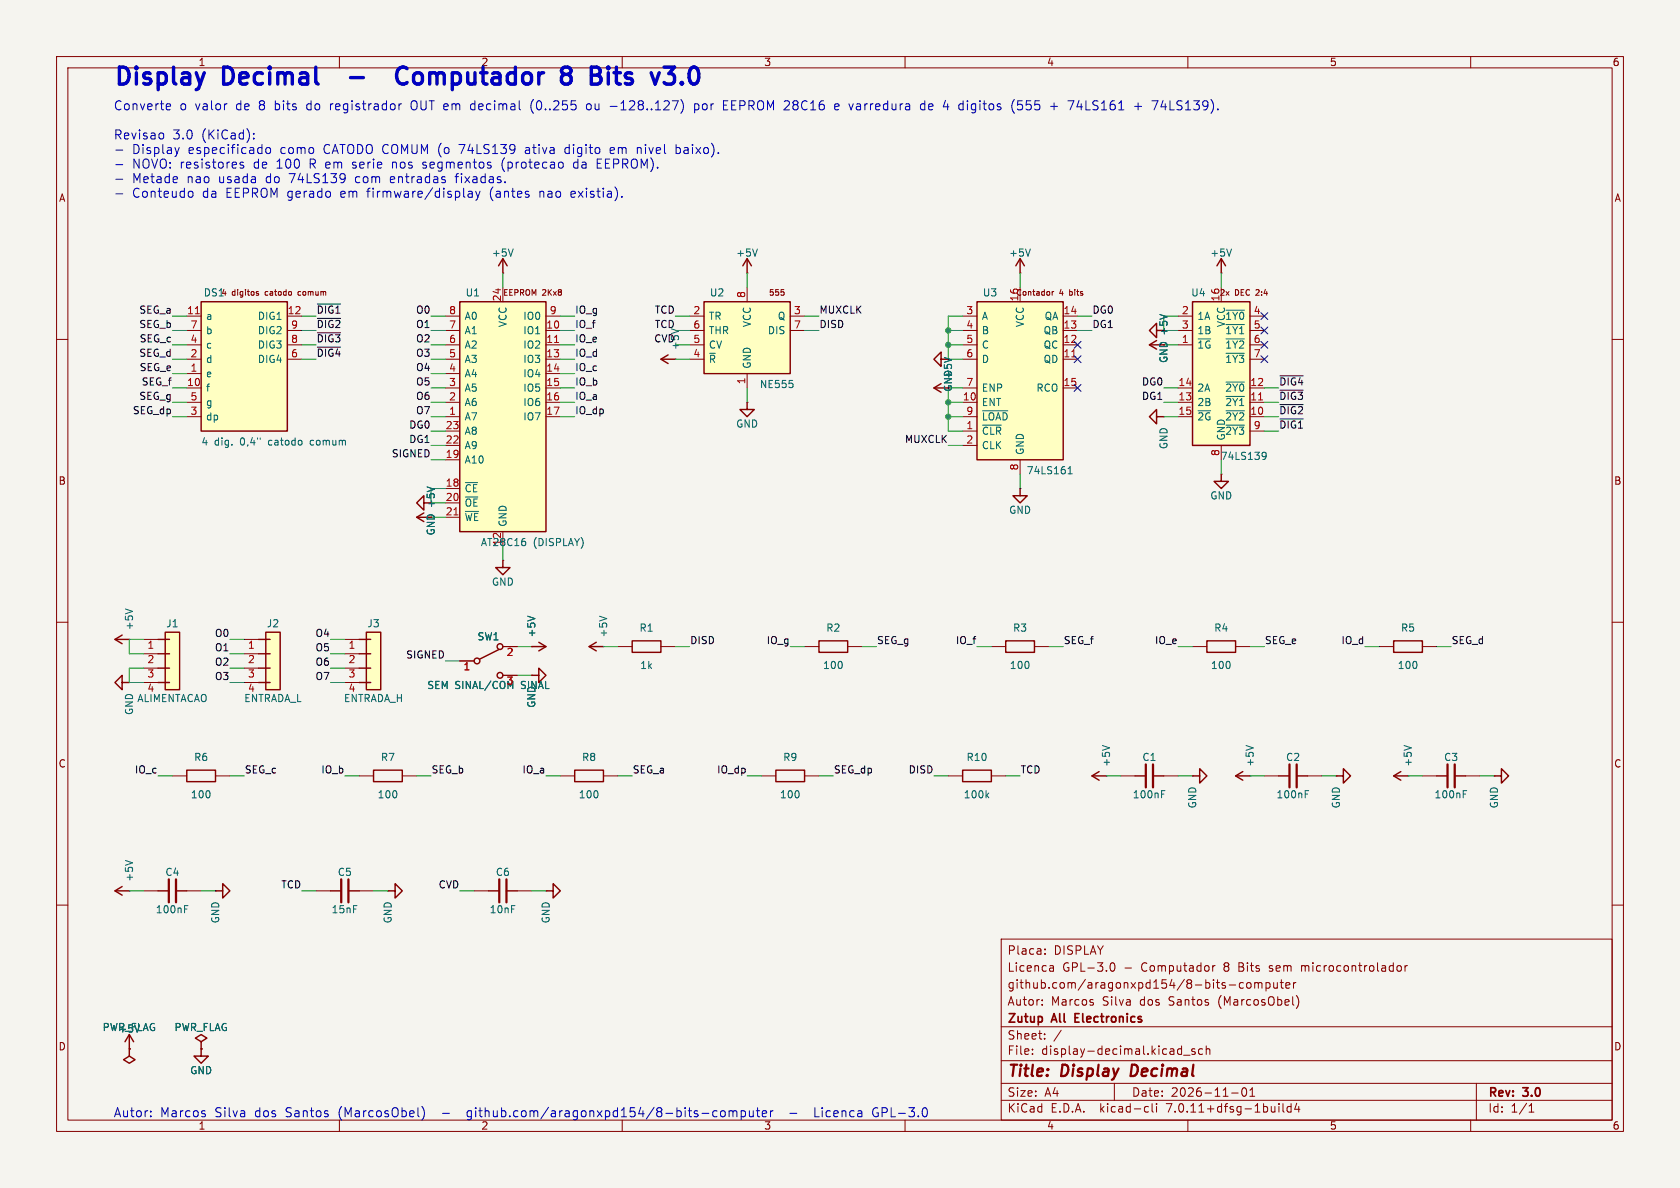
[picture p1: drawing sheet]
<svg xmlns="http://www.w3.org/2000/svg" width="297mm" height="210mm" viewBox="0 0 297 210" stroke-linecap="round" stroke-linejoin="round" font-family="sans-serif">
<path d="M0 0h297v210h-297z" fill="#f5f4ef" stroke="#f5f4ef" stroke-width=".18"/>
<g fill="none" stroke="#840000" stroke-width=".18">
<path d="M10 10h277v190h-277zM12 12h273v186h-273zM60 10v2M110 10v2M160 10v2M210 10v2M260 10v2M10 60h2M33 55.9h2.6M33 58.4h2.6M45.3 51.6h.4M45.3 51.8l.4 .2v.1l-.3 .1"/>
<path d="M50.8 55.9h2.5M50.8 58.4h2.5M78.7 55.9h2.6M78.7 58.4h2.6M88.9 48.3h.1M88.9 50.8v2.5M96.5 55.9h2.6M96.5 58.4h2.6M121.9 55.9h2.6M121.9 58.4h2.6M132.1 48.3h.1M132.1 50.8v2.5"/>
<path d="M138.6 51.7v.4M139.7 55.9h2.5M139.7 58.4h2.5M170.2 55.9h2.5M170.2 58.4h2.5M180.3 48.3h.1M180.3 50.8v2.5M186 51.5v.7M186.3 51.5l-.3 .2M188 55.9h2.5M188 58.4h2.5M208.3 55.9h2.5"/>
<path d="M208.3 58.4h2.5M215.9 48.3h.1M215.9 50.8v2.5M221 55.9h2.5M221 58.4h2.5M285 60h2M33 61h2.6M33 73.7h2.6M33 71.1h2.6M33 68.6h2.6M33 63.5h2.6M33 66h2.6"/>
<path d="M50.8 61h2.5M50.8 63.5h2.5M78.7 61h2.6M78.7 73.7h2.6M78.7 71.1h2.6M78.7 68.6h2.6M78.7 63.5h2.6M78.7 76.2h2.6M78.7 78.7h2.6M78.7 66h2.6M96.5 61h2.6M96.5 73.7h2.6"/>
<path d="M96.5 71.1h2.6M96.5 68.6h2.6M96.5 63.5h2.6M96.5 66h2.6M119.4 63.5h.1M121.9 61h2.6M121.9 63.5h2.6M132.1 71.1h.1M132.1 66v2.6M170.2 61h2.5M170.2 73.7h2.5M170.2 71.1h2.5"/>
<path d="M170.2 68.6h2.5M170.2 63.5h2.5M170.2 76.2h2.5M170.2 78.7h2.5M188 61h2.5M188 68.6h2.5M188 63.5h2.5M205.7 73.7h.1M208.3 61h2.5M208.3 73.7h2.5M208.3 71.1h2.5M208.3 68.6h2.5"/>
<path d="M215.9 78.7v2.6M221 61h2.5M221 73.7h2.5M221 71.1h2.5M221 68.6h2.5M221 63.5h2.5M221 76.2h2.5M78.7 86.4h2.6M78.7 81.3h2.6M78.7 88.9h2.6M78.7 91.4h2.6M88.9 99.1h.1"/>
<path d="M88.9 94v2.5M180.3 86.4h.1M180.3 81.3v2.5M215.9 83.8h.1M10 110h2M22.9 113h.1M25.4 113h2.5M25.4 115.6h2.5M25.4 118.1h2.5M43.2 113h2.5M43.2 115.6h2.5M43.2 118.1h2.5"/>
<path d="M61 113h2.5M61 115.6h2.5M61 118.1h2.5M81.3 116.8h2.5M88.9 114.3h2.5M88.9 119.4h2.5M94 114.3h.1M94 119.4h.1M106.7 114.3h.1M109.2 114.3h2.6M116.8 114.3h2.6M142.2 114.3h2.6"/>
<path d="M149.9 114.3h2.5M175.3 114.3h2.5M182.9 114.3h2.5M210.8 114.3h2.6M218.4 114.3h2.6M243.8 114.3h2.6M251.5 114.3h2.5M285 110h2M22.9 120.7h.1M25.4 120.7h2.5M30.5 137.2h2.5M38.1 137.2h2.5"/>
<path d="M43.2 120.7h2.5M61 120.7h2.5M63.5 137.2h2.5M71.1 137.2h2.6M99.1 137.2h2.5M106.7 137.2h2.5M134.6 137.2h2.6M142.2 137.2h2.6M167.6 137.2h2.6M175.3 137.2h2.5M195.6 137.2h.1M198.1 137.2h2.6"/>
<path d="M205.7 137.2h2.6M210.8 137.2h.1M221 137.2h.1M223.5 137.2h2.6M231.1 137.2h2.6M236.2 137.2h.1M248.9 137.2h.1M251.5 137.2h2.5M259.1 137.2h2.5M264.2 137.2h.1M10 160h2M22.9 157.5h.1"/>
<path d="M25.4 157.5h2.5M33 157.5h2.6M38.1 157.5h.1M55.9 157.5h2.5M63.5 157.5h2.5M68.6 157.5h.1M83.8 157.5h2.6M91.4 157.5h2.6M96.5 157.5h.1M285 160h2M177 166h108v32h-108zM184.2 177.6v.1"/>
<path d="M184.2 176.8v.1M184.7 168.6v.1M184.7 167.8v.1M185.7 170.7h.3l.2 .2v.8M186.2 171.6l-.5 .1M186.2 171.1h-.5M193.2 177.3v.3M196.4 170.3l.2-.1a.81 .81 0 0 1 .6 .6 .81 .81 0 0 1-.3 .8l-.2 .1a.81 .81 0 0 1-.3-1.4zM214.4 170.7v1M214.8 170.7l-.3 .1-.1 .2M217.3 174.1h1.2M219.8 173.8l-.4-.1-.3 .3v.4l.1 .2h.6"/>
<path d="M220.5 173.8l.2-.1 .4 .1 .1 .6-.2 .2-.3 .1-.2-.1zM221.8 173.8l.4-.1 .3 .2M221.8 173.7v1M222.5 173.9l.2-.2 .3 .1 .1 .9M222.5 173.9v.8M223.8 173.8l.4-.1 .3 .3v.4l-.1 .2h-.6M223.8 173.7v1.5M225.2 173.7v.9l.4 .1 .2-.1M225.8 173.7v1M226.3 173.7h.6M226.5 173.2v1.3l.4 .2M227.3 174.2l.7-.1v-.3l-.5-.1-.2 .2 .1 .7h.6"/>
<path d="M228.7 173.7v1M229.1 173.7l-.3 .1-.1 .2M229.2 176a1.72 1.72 0 0 1 0 2.3M230.1 170.7v1M230.2 170.8h-.1M247 171l.2-.3 .4 .1 .1 .2v.4l-.1 .2-.4 .1-.2-.3M248.4 170.7v1M248.8 170.7l-.3 .1-.1 .2M22.9 185.4h.1M35.6 185.4h.1M60 198v2M110 198v2"/>
<path d="M160 198v2M177 194.5h108M177 191.5h108M177 187.5h108M177 181.5h108M182.5 186.3v.1M182.5 185.5v.1M184.7 183.6v.1M184.7 182.8v.1M187.6 182.1l-1.3 2M197 191.5v3M202.6 195.6l.4 .1"/>
<path d="M203 196.5l-.4 .1M203.7 195.1v1.3l.2 .2M204.5 195.1v.1M204.5 195.6v1M209.2 186.5h1.2M210 198v2M211.2 185.5l-.3-.1-.2 .2v.2l.5 .2v.3h-.5M212.6 185.5l-.4-.1-.3 .3v.4l.1 .2h.6M213.2 185.5l.3-.1 .3 .1 .1 .9M213.2 184.9v1.5M217.7 193.2h1.2M219.7 192.4l.2-.1a.81 .81 0 0 1 .6 .6 .81 .81 0 0 1-.3 .8l-.2 .1a.81 .81 0 0 1-.3-1.4z"/>
<path d="M221 193.8h.8M221 192.7l.4-.4v1.5M226.1 195.1v.1M226.1 195.6v1M226.8 195.1v1.3l.2 .2M228.2 195.7l-.4-.1-.3 .3v.4l.2 .2h.5M228.2 195.1v1.5M229.2 195l-.3 1.1h.9M229.6 195.6v1M260 198v2M261 191.5v6.5M270.3 196.6h.9"/>
<path d="M270.3 195.5l.4-.4v1.5"/>
</g>
<g fill="none" stroke="#840000" stroke-width=".4">
<path d="M202.6 135.1v4.1M203.8 135.1v4.1M228 135.1v4.1M229.2 135.1v4.1M255.9 135.1v4.1M257.2 135.1v4.1M29.8 155.4v4.1M31.1 155.4v4.1M60.3 155.4v4.1M61.6 155.4v4.1M88.3 155.4v4.1M89.5 155.4v4.1"/>
<path d="M200.1 188.2l-.2 2h.4"/>
</g>
<path d="M190.1 179.9h.5M190.8 179.2h-.7v1.5h.7" fill="none" stroke="#840000" stroke-width=".3"/>
<g fill="none" stroke="#840000" stroke-width=".25">
<path d="M35.6 53.3h15.2v22.9h-15.2zM81.3 53.3h15.2v40.7h-15.2zM88.1 47l.8-1.3 .8 1.3M88.9 45.7v2.6M124.5 53.3h15.2v12.7h-15.2zM131.3 47l.8-1.3 .7 1.3M132.1 45.7v2.6M172.7 53.3h15.3v28h-15.3zM179.6 47l.7-1.3 .8 1.3M180.3 45.7v2.6M204.5 58.4v-1.2l-1.3 1.2 1.3 1.3v-1.3h1.2M210.8 53.3h10.2v25.4h-10.2z"/>
<path d="M215.1 47l.8-1.3 .8 1.3M215.9 45.7v2.6M116.8 63.5h2.6M118.1 62.7l-1.3 .8 1.3 .8M132.1 71.1v1.3h1.2l-1.2 1.3-1.3-1.3h1.3M165.1 68.6h2.5M166.4 67.8l-1.3 .8 1.3 .7M166.4 63.5v-1.3l-1.3 1.3 1.3 1.3v-1.3h1.2M203.2 61h2.5M204.5 73.7v-1.3l-1.3 1.3 1.3 1.2v-1.2h1.2M204.5 60.2l-1.3 .8 1.3 .7M73.7 91.4h2.5"/>
<path d="M74.9 90.7l-1.2 .7 1.2 .8M74.9 88.9v-1.3l-1.2 1.3 1.2 1.3v-1.3h1.3M88.9 99.1v1.2h1.3l-1.3 1.3-1.3-1.3h1.3M180.3 86.4v1.2h1.3l-1.3 1.3-1.2-1.3h1.2M215.9 83.8v1.3h1.3l-1.3 1.3-1.3-1.3h1.3M20.3 113h2.6M21.6 112.3l-1.3 .7 1.3 .8M27.9 118.1h2.1M27.9 115.6h2.1M27.9 113h2.1M29.2 111.8h2.5v10.1h-2.5zM45.7 118.1h2.1"/>
<path d="M45.7 115.6h2.1M45.7 113h2.1M47 111.8h2.5v10.1h-2.5zM63.5 118.1h2M63.5 115.6h2M63.5 113h2M64.8 111.8h2.5v10.1h-2.5zM88.2 114.8l-3.4 1.7M94 119.4h1.2v-1.3l1.3 1.3-1.3 1.3v-1.3M94 114.3h2.5M95.2 113.5l1.3 .8-1.3 .8M104.1 114.3h2.6"/>
<path d="M105.4 113.5l-1.3 .8 1.3 .8M111.8 113.3h5v2h-5zM144.8 113.3h5.1v2h-5.1zM177.8 113.3h5.1v2h-5.1zM213.4 113.3h5v2h-5zM246.4 113.3h5.1v2h-5.1zM21.6 120.7v-1.3l-1.3 1.3 1.3 1.2v-1.2h1.3M27.9 120.7h2.1M33 136.1h5.1v2.1h-5.1zM45.7 120.7h2.1M63.5 120.7h2M66 136.1h5.1v2.1h-5.1z"/>
<path d="M101.6 136.1h5.1v2.1h-5.1zM137.2 136.1h5v2.1h-5zM170.2 136.1h5.1v2.1h-5.1zM193 137.2h2.6M194.3 136.4l-1.3 .8 1.3 .7M200.7 137.2h1.9M203.8 137.2h1.9M210.8 137.2h1.3v-1.3l1.3 1.3-1.3 1.2v-1.2M218.4 137.2h2.6M219.7 136.4l-1.3 .8 1.3 .7M226.1 137.2h1.9M229.2 137.2h1.9"/>
<path d="M236.2 137.2h1.3v-1.3l1.3 1.3-1.3 1.2v-1.2M246.4 137.2h2.5M247.6 136.4l-1.2 .8 1.2 .7M254 137.2h1.9M257.2 137.2h1.9M264.2 137.2h1.2v-1.3l1.3 1.3-1.3 1.2v-1.2M20.3 157.5h2.6M21.6 156.7l-1.3 .8 1.3 .7M27.9 157.5h1.9M31.1 157.5h1.9M38.1 157.5h1.3v-1.3l1.2 1.3-1.2 1.3v-1.3M58.4 157.5h1.9"/>
<path d="M61.6 157.5h1.9M68.6 157.5h1.2v-1.3l1.3 1.3-1.3 1.3v-1.3M86.4 157.5h1.9M89.5 157.5h1.9M96.5 157.5h1.3v-1.3l1.3 1.3-1.3 1.3v-1.3M22.1 184.2l.8-1.3 .7 1.3M22.9 182.9v3.8l1 .6-1 .7-1.1-.7 1.1-.6M35.6 184.2l1-.7-1-.6-1.1 .6 1.1 .7v2.5h1.2l-1.2 1.3-1.3-1.3h1.3"/>
<circle cx="84.3" cy="116.8" r=".51"/>
<circle cx="88.4" cy="114.3" r=".51"/>
<circle cx="88.4" cy="119.4" r=".51"/>
</g>
<g fill="none" stroke="#006464" stroke-width=".18">
<path d="M90.7 44l-.4 1.3M118.7 58.1l1.3 .5M133.9 44l-.4 1.3M182.2 44l-.5 1.3M205 55.6l1.3 .4M216.7 54.8h3.3M216.7 57.4h3.3M216.7 59.9h3.3M217.7 44l-.4 1.3M140.1 67.9v.5M166.9 63.2l1.3 .4M173.7 72.6h4.5"/>
<path d="M173.7 75.2h3.3M216.7 72.6h3.3M216.7 70.1h3.3M216.7 67.5h3.3M216.7 62.5h3.3M216.7 75.2h3.3M75.5 86.1l1.3 .4M92.9 95.8v.5M188.8 83.8h.8M188.8 82.9l.4-.4v1.3M223.2 80l.4-.1 .2 .2a.84 .84 0 0 1-.3 1.1h-.3M223.8 80.5l-.2 .2h-.4"/>
<path d="M22.2 107.7l1.2 .4M93.3 108.9l1.3 .5M106 108.9l1.3 .5M194.9 131.8l1.3 .4M205.3 139.8h.7M220.3 131.8l1.3 .4M230.7 139.8h.7M248.2 131.8l1.3 .4M258.7 139.8h.6M22.2 152.1l1.2 .4M174.4 140.6l.4 .4M174.8 140.2l-.5 .5"/>
<path d="M205.3 140.4h.5M230.7 140.4h.5M258.7 140.4h.4M32.6 160.7h.5M32.6 160.1h.6"/>
</g>
<g fill="#ffffc2" stroke="#ffffc2" stroke-width=".18">
<path d="M210.8 53.3h10.2v25.4h-10.2z"/>
<path d="M172.7 53.3h15.3v28h-15.3z"/>
<path d="M35.6 53.3h15.2v22.9h-15.2z"/>
<path d="M47 111.8h2.5v10.1h-2.5z"/>
<path d="M81.3 53.3h15.2v40.7h-15.2z"/>
<path d="M29.2 111.8h2.5v10.1h-2.5z"/>
<path d="M124.5 53.3h15.2v12.7h-15.2z"/>
<path d="M64.8 111.8h2.5v10.1h-2.5z"/>
</g>
<path d="M34.5 55.5h.8M98 60.5h.8M189.5 63.1h.7M222.5 70.7h.7M80.3 91h.7" fill="none" stroke="#a90000" stroke-width=".18"/>
<path d="M56.1 58.8h4.1M56.1 56.3h4.1M56.1 53.7h4.1M56.1 61.4h4.1M226.3 69h4.1M226.3 74.1h4.1M226.3 71.5h4.1M226.3 66.4h4.1" fill="none" stroke="#0f0f0f" stroke-width=".18"/>
<g fill="none" stroke="#0000c2" stroke-width=".18">
<path d="M30.1 19.3l-.5 .1M40 18.4h.1M70.5 18.4v1M71 18.4h-.3l-.2 .3M83.2 18.7v.4l.3 .3M93.9 18.7v.6l.4 .7M104.4 18.4h-.4l-.3 .3 .1 .6 .2 .1 .4-.1M107.9 18.8h1.2M120.7 18a1.87 1.87 0 0 1-.3 2M122.8 18.4h.5l.3 .3v.4l-.2 .2h-.6M122.8 18.4v1.6M127.9 17.8v1.6h.8"/>
<path d="M127.9 18.6h.5M147.6 19.3h.7M147.6 18.4h.5h.2v.3l-.7 .2M163.5 18.4h-.5l-.3 .3v.4l.2 .2h.6M163.5 17.8v1.6M164.3 18.4v.9M164.9 18.7l-.7 .2M171 17.8v.2M179.1 19.7l.2 .3M179.3 17.6l-.2 .3M180.7 17.8h-.8v.8l.2-.2 .5 .1 .2 .2-.1 .6-.2 .1h-.4l-.2-.1M185.7 18.8h1.3"/>
<path d="M188.8 17.8h1.1l-.7 1.6M190.8 17.7l-.4 1.2h1M200.6 18.8h1.2M201.2 18.2v1.2M203.6 17.8h1.1l-.7 1.6M205.6 17.7l-.4 1.2h1M206 18.4v1M20.5 26.5h1.2M20.5 29.1h1.2M20.5 31.7h1.2M20.5 34.3h1.2M28.6 23.5l.3 .3v.5l-.3 .3"/>
<path d="M31.7 26.1l-.4 1M33.6 33.8l.4 .1 .1 .2-.1 .6-.4 .2M42.5 28.7v.4l.5 .2 .1 .2-.2 .2-.5-.1M44.9 24.4v.2M44.9 23.6v.1M47.1 26.2l.4-.1 .3 .3v.4l-.3 .3h-.4l-.1-.3v-.4zM74.7 29.6l.2 .1M74.8 28.7l-.1 .3 .3 .2M82.8 33.9h.6l.1 1M83.5 34.2l-.5 .1a.31 .31 0 0 0-.3 .3 .31 .31 0 0 0 .3 .3l.5-.1M84.1 33.8l.4 1.1M84.5 34.9l-.2 .4-.2 .1"/>
<path d="M84.9 33.8l-.4 1.1M88.9 28.4l-.2 .9 .4 1M100 26.2l-.1 .2v.4l.1 .3M101.2 33.8l-.3 .2v.6l.3 .3M101.5 28.7l-.1 .3v.4l.1 .2 .5 .1M101.7 34.2l-.8 .1M105.6 29.7h.7M105.6 28.9h.5M108.4 26.1h-.3l-.2 .2v.8h.5M108.6 26.5l-.7 .1M112.7 26.1v1M113.1 26.1l-.4 .1"/>
<path d="M119.5 26.2h.6M119.5 27.1h.6M119.5 25.5v1.6M26.7 197.3v.1M26.7 196.4v.2M36.3 197v.3M74.6 195.6a1.83 1.83 0 0 1 0 2.4M82.7 197.9l.1 .1M82.7 196.4l-.1 .3v.4l.1 .2M126 197.1l.3 .3 .5-.1M126.8 196.4h-.5l-.3 .3M127.5 196.4h.4l.3 .3v.4l-.3 .3-.4-.1-.1-.2v-.4z"/>
<path d="M128.9 196.5l.5-.1 .2 .2M128.9 196.4v1M129.6 196.6l.2-.2h.4l.1 1M129.6 196.6v.8M131 196.4h.5l.3 .3v.4l-.2 .2h-.6M131 196.4v1.6M132.5 196.4l.1 .9 .3 .1 .3-.1M133.2 196.4v1M133.7 196.4h.6M133.9 195.8v1.4l.1 .1 .3 .1M134.8 196.9l.7-.2v-.3h-.5l-.2 .2v.7h.7M136.2 196.4v1"/>
<path d="M136.7 196.4h-.3l-.2 .3M139.6 196.8h1.3M144.1 195.8v1.6h.7M155 196.7h.3M155.2 195.9a.79 .79 0 0 0-1 .6 .79 .79 0 0 0 .6 .9l.4-.1"/>
</g>
<g fill="none" stroke="#0000c2" stroke-width=".6">
<path d="M22.5 12.3l-.2-.3-.5-.1h-.7v3M24.1 11.9l-.1 .1 .1 .1M24.1 11.9l.2 .1-.2 .1M24.1 11.9v.2M30.7 11.9v2.5M41 12.3l-.3-.3-.4-.1h-.8v3M47.7 11.9l-.2 .1 .2 .1M47.7 11.9l.1 .1-.1 .1M47.7 11.9v.2M55.8 11.9v2.5M62 13.7h2.3M72 12.1a1.12 1.12 0 0 0-1.3-.1 1.12 1.12 0 0 0-.6 1.1 1.27 1.27 0 0 0 .4 1.4 1.27 1.27 0 0 0 1.3 .2l.2-.1"/>
<path d="M74.1 12.9a.81 .81 0 0 0-1 .5v.9a.81 .81 0 0 0 1 .6M85.4 11.9v2.5M91.1 11.9v3M99.4 12.1l.4-.2h.6l.4 .2M106 12.1l-.5-.2h-1v3M107.5 11.9l-.1 .1 .1 .1M107.5 11.9l.2 .1-.2 .1M107.5 11.9v.2M108.5 12.9h1.2M109 11.9v2.5M109.1 14.7l.6 .2M110.5 14.7l.3 .2"/>
<path d="M111 12.9l-.3 .1-.2 .3 .2 .4 .3 .2M117.4 11.9h1.9l-1 1.1M123.3 12.1a.72 .72 0 0 0-.8-.2 .72 .72 0 0 0-.5 .5 1.76 1.76 0 0 0 .5 2.5"/>
</g>
<g fill="none" stroke="#009600" stroke-width=".18">
<path d="M30.5 55.9h2.5M30.5 58.4h2.5M53.3 55.9h2.6M53.3 58.4h2.6M76.2 55.9h2.5M76.2 58.4h2.5M88.9 48.3v2.5M99.1 55.9h2.5M99.1 58.4h2.5M119.4 55.9h2.5M119.4 58.4h2.5M132.1 48.3v2.5"/>
<path d="M142.2 55.9h2.6M142.2 58.4h2.6M167.6 58.4h2.6M170.2 55.9h-2.6v7.6h2.6M180.3 48.3v2.5M190.5 55.9h2.5M190.5 58.4h2.5M205.7 55.9h2.6M205.7 58.4h2.6M215.9 48.3v2.5M30.5 61h2.5M30.5 71.1h2.5"/>
<path d="M30.5 63.5h2.5M30.5 68.6h2.5M30.5 73.7h2.5M30.5 66h2.5M53.3 61h2.6M53.3 63.5h2.6M76.2 61h2.5M76.2 78.7h2.5M76.2 76.2h2.5M76.2 71.1h2.5M76.2 63.5h2.5M76.2 68.6h2.5"/>
<path d="M76.2 73.7h2.5M76.2 66h2.5M99.1 61h2.5M99.1 71.1h2.5M99.1 63.5h2.5M99.1 68.6h2.5M99.1 73.7h2.5M99.1 66h2.5M119.4 61h2.5M119.4 63.5h2.5M132.1 68.6v2.5M167.6 61h2.6"/>
<path d="M167.6 78.7h2.6M167.6 71.1h2.6M167.6 73.7h2.6M170.2 68.6h-2.6v7.6h2.6M205.7 61h2.6M205.7 71.1h2.6M205.7 68.6h2.6M205.7 73.7h2.6M223.5 76.2h2.6M223.5 71.1h2.6M223.5 68.6h2.6M223.5 73.7h2.6"/>
<path d="M76.2 91.4h2.5M76.2 81.3h2.5M76.2 86.4h2.5M76.2 88.9h2.5M88.9 96.5v2.6M180.3 83.8v2.6M215.9 81.3v2.5M25.4 118.1h-2.5v2.6h2.5M25.4 113h-2.5v2.6h2.5M40.6 115.6h2.6M40.6 118.1h2.6M40.6 113h2.6"/>
<path d="M58.4 115.6h2.6M58.4 118.1h2.6M58.4 113h2.6M78.7 116.8h2.6M91.4 114.3h2.6M91.4 119.4h2.6M106.7 114.3h2.5M119.4 114.3h2.5M139.7 114.3h2.5M152.4 114.3h2.5M172.7 114.3h2.6M185.4 114.3h2.6"/>
<path d="M208.3 114.3h2.5M221 114.3h2.5M241.3 114.3h2.5M254 114.3h2.5M27.9 137.2h2.6M40.6 120.7h2.6M40.6 137.2h2.6M58.4 120.7h2.6M61 137.2h2.5M73.7 137.2h2.5M96.5 137.2h2.6M109.2 137.2h2.6"/>
<path d="M132.1 137.2h2.5M144.8 137.2h2.5M165.1 137.2h2.5M177.8 137.2h2.5M195.6 137.2h2.5M208.3 137.2h2.5M221 137.2h2.5M233.7 137.2h2.5M248.9 137.2h2.6M261.6 137.2h2.6M22.9 157.5h2.5M35.6 157.5h2.5"/>
<path d="M53.3 157.5h2.6M66 157.5h2.6M81.3 157.5h2.5M94 157.5h2.5"/>
</g>
<g fill="none" stroke="#000084" stroke-width=".18">
<path d="M222.9 57.8l1.2 1.2M222.9 55.3l1.2 1.2M224.1 57.8l-1.2 1.2M224.1 55.3l-1.2 1.2M189.9 62.9l1.2 1.2M189.9 68l1.2 1.2M189.9 60.4l1.2 1.2M191.1 62.9l-1.2 1.2M191.1 68l-1.2 1.2M191.1 60.4l-1.2 1.2M222.9 62.9l1.2 1.2M222.9 60.4l1.2 1.2"/>
<path d="M224.1 62.9l-1.2 1.2M224.1 60.4l-1.2 1.2"/>
</g>
<g fill="#009600" stroke="#009600" stroke-width=".18">
<circle cx="167.6" cy="58.4" r=".46"/>
<circle cx="167.6" cy="61" r=".46"/>
<circle cx="167.6" cy="71.1" r=".46"/>
<circle cx="167.6" cy="73.7" r=".46"/>
</g>
<g font-size="4.2" fill="#0000c2">
<text x="20" y="16.5">Display</text>
<text x="39.6" y="16.5">Decimal</text>
<text x="75.1" y="16.5">Computador</text>
<text x="105.5" y="16.5">8</text>
<text x="111.8" y="16.5">Bits</text>
<text x="123.9" y="16.5">v3.0</text>
</g>
<g font-size="2.8" fill="#840000">
<text x="178" y="190.9">Title:</text>
<text x="187.7" y="190.9">Display</text>
<text x="200.7" y="190.9">Decimal</text>
</g>
<g font-size="2.2" fill="#0000c2">
<text x="20" y="19.8">Converte</text>
<text x="31.7" y="19.8">o</text>
<text x="34.5" y="19.8">valor</text>
<text x="41.8" y="19.8">de</text>
<text x="46" y="19.8">8</text>
<text x="48.9" y="19.8">bits</text>
<text x="54.7" y="19.8">do</text>
<text x="58.9" y="19.8">registrador</text>
<text x="73.4" y="19.8">OUT em</text>
<text x="84.2" y="19.8">decimal</text>
<text x="94.9" y="19.8">(0..255</text>
<text x="104.9" y="19.8">ou</text>
<text x="109.2" y="19.8">-128..127)</text>
<text x="124.2" y="19.8">por</text>
<text x="129.5" y="19.8">EEPROM 28C16</text>
<text x="149.5" y="19.8">e varredura</text>
<text x="164.9" y="19.8">de</text>
<text x="169.1" y="19.8">4</text>
<text x="172" y="19.8">digitos</text>
<text x="181.4" y="19.8">(555</text>
<text x="191.7" y="19.8">74LS161</text>
<text x="206.9" y="19.8">74LS139).</text>
<text x="20" y="25">Revisao</text>
<text x="23.3" y="27.5">Display</text>
<text x="30.5" y="25">3.0</text>
<text x="33.3" y="27.5">especificado</text>
<text x="35.7" y="25">(KiCad):</text>
<text x="49.7" y="27.5">como</text>
<text x="57.4" y="27.5">CATODO COMUM (o</text>
<text x="81.8" y="27.5">74LS139</text>
<text x="93.6" y="27.5">ativa</text>
<text x="100.7" y="27.5">digito</text>
<text x="108.8" y="27.5">em</text>
<text x="113.7" y="27.5">nivel</text>
<text x="120.7" y="27.5">baixo).</text>
<text x="23.3" y="30.1">NOVO: resistores</text>
<text x="23.3" y="32.7">Metade</text>
<text x="23.3" y="35.3">Conteudo</text>
<text x="33.1" y="32.7">nao</text>
<text x="35.8" y="35.3">da</text>
<text x="38.8" y="32.7">usada</text>
<text x="40.1" y="35.3">EEPROM gerado</text>
<text x="44.9" y="30.1">de</text>
<text x="47.2" y="32.7">do</text>
<text x="49.1" y="30.1">100</text>
<text x="51.5" y="32.7">74LS139</text>
<text x="55" y="30.1">R em</text>
<text x="60.5" y="35.3">em</text>
<text x="62.9" y="30.1">serie</text>
<text x="63.3" y="32.7">com</text>
<text x="65.4" y="35.3">firmware/display</text>
<text x="69.6" y="32.7">entradas</text>
<text x="70" y="30.1">nos</text>
<text x="75.6" y="30.1">segmentos</text>
<text x="81.3" y="32.7">fixadas.</text>
<text x="87.2" y="35.3">(antes</text>
<text x="89.6" y="30.1">(protecao</text>
<text x="96.1" y="35.3">nao</text>
<text x="101.8" y="35.3">existia).</text>
<text x="102.5" y="30.1">da</text>
<text x="106.7" y="30.1">EEPROM).</text>
<text x="20" y="197.8">Autor:</text>
<text x="28.3" y="197.8">Marcos</text>
<text x="38" y="197.8">Silva</text>
<text x="45.2" y="197.8">dos</text>
<text x="50.7" y="197.8">Santos</text>
<text x="60.2" y="197.8">(MarcosObel)</text>
<text x="78.7" y="197.8">-</text>
<text x="83.4" y="197.8">github.com/aragonxpd154/8-bits-computer</text>
<text x="145.4" y="197.8">Licenca</text>
<text x="155.8" y="197.8">GPL-3.0</text>
</g>
<g font-size="2.1" fill="#840000">
<text x="178" y="172">Licenca</text>
<text x="178" y="169">Placa:</text>
<text x="186.3" y="169">DISPLAY</text>
<text x="187.8" y="172">GPL-3.0</text>
<text x="198.7" y="172">-</text>
<text x="201.9" y="172">Computador</text>
<text x="216.6" y="172">8</text>
<text x="219.4" y="172">Bits</text>
<text x="224.9" y="172">sem</text>
<text x="230.7" y="172">microcontrolador</text>
<text x="178" y="178">Autor:</text>
<text x="178" y="175">github.com/aragonxpd154/8-bits-computer</text>
<text x="185.8" y="178">Marcos</text>
<text x="195" y="178">Silva</text>
<text x="201.7" y="178">dos</text>
<text x="206.9" y="178">Santos</text>
<text x="215.8" y="178">(MarcosObel)</text>
<text x="178" y="184">Sheet:</text>
<text x="178" y="181.2">Zutup</text>
<text x="186.1" y="181.2">All</text>
<text x="190.7" y="181.2">Electronics</text>
<text x="178" y="186.7">File:</text>
<text x="184.1" y="186.7">display-decimal.kicad_sch</text>
<text x="178" y="196.9">KiCad</text>
<text x="178" y="194.1">Size:</text>
<text x="184.7" y="194.1">A4</text>
<text x="185.7" y="196.9">E.D.A.</text>
<text x="194.6" y="196.9">kicad-cli</text>
<text x="200" y="194.1">Date:</text>
<text x="206.5" y="196.9">7.0.11+dfsg-1build4</text>
<text x="207" y="194.1">2026-11-01</text>
<text x="263" y="194.3">Rev:</text>
<text x="263" y="196.9">Id:</text>
<text x="267.1" y="196.9">1/1</text>
<text x="269.4" y="194.3">3.0</text>
</g>
<g font-size="1.8" fill="#840000">
<text x="35" y="11.9">1</text>
<text x="85" y="11.9">2</text>
<text x="135" y="11.9">3</text>
<text x="185" y="11.9">4</text>
<text x="235" y="11.9">5</text>
<text x="285" y="11.9">6</text>
<text x="10.3" y="35.9">A</text>
<text x="285.3" y="35.9">A</text>
<text x="206.6" y="64.3" transform="rotate(-90 206.6 64.3)">GND +5V</text>
<text x="168.5" y="69.3" transform="rotate(-90 168.5 69.3)">GND</text>
<text x="10.3" y="85.9">B</text>
<text x="285.3" y="85.9">B</text>
<text x="77.1" y="94.7" transform="rotate(-90 77.1 94.7)">GND +5V</text>
<text x="10.3" y="135.9">C</text>
<text x="285.3" y="135.9">C</text>
<text x="10.3" y="185.9">D</text>
<text x="285.3" y="185.9">D</text>
<text x="35" y="199.9">1</text>
<text x="85" y="199.9">2</text>
<text x="135" y="199.9">3</text>
<text x="185" y="199.9">4</text>
<text x="235" y="199.9">5</text>
<text x="285" y="199.9">6</text>
</g>
<g font-size="1.8" fill="#006464">
<text x="86.9" y="45.6">+5V</text>
<text x="130" y="45.6">+5V</text>
<text x="178.3" y="45.6">+5V</text>
<text x="213.9" y="45.6">+5V</text>
<text x="35.9" y="52.6">DS1</text>
<text x="82.2" y="52.6">U1</text>
<text x="125.4" y="52.6">U2</text>
<text x="173.7" y="52.6">U3</text>
<text x="210.5" y="52.6">U4</text>
<text x="36.3" y="56.7">a</text>
<text x="36.3" y="59.3">b</text>
<text x="45.5" y="56.7">DIG1</text>
<text x="45.5" y="59.3">DIG2</text>
<text x="82" y="59.3">A1</text>
<text x="82" y="56.7">A0</text>
<text x="89.8" y="57.9" transform="rotate(-90 89.8 57.9)">VCC</text>
<text x="92.4" y="59.3">IO1</text>
<text x="92.4" y="56.7">IO0</text>
<text x="125.2" y="56.7">TR</text>
<text x="125.2" y="59.3">THR</text>
<text x="132.9" y="57.9" transform="rotate(-90 132.9 57.9)">VCC</text>
<text x="135.7" y="59.3">DIS</text>
<text x="137.4" y="56.7">Q</text>
<text x="173.5" y="56.7">A</text>
<text x="173.5" y="59.3">B</text>
<text x="181.2" y="57.9" transform="rotate(-90 181.2 57.9)">VCC</text>
<text x="184.4" y="59.3">QB</text>
<text x="184.6" y="56.7">QA</text>
<text x="211.6" y="56.7">1A</text>
<text x="211.6" y="59.3">1B</text>
<text x="216.5" y="56.7">~{1Y0}</text>
<text x="216.5" y="59.3">~{1Y1}</text>
<text x="216.8" y="57.9" transform="rotate(-90 216.8 57.9)">VCC</text>
<text x="36.3" y="64.4">d</text>
<text x="36.3" y="61.8">c</text>
<text x="45.5" y="64.4">DIG4</text>
<text x="45.5" y="61.8">DIG3</text>
<text x="82" y="64.4">A3</text>
<text x="82" y="61.8">A2</text>
<text x="92.4" y="61.8">IO2</text>
<text x="92.4" y="64.4">IO3</text>
<text x="125.2" y="64.4">~{R}</text>
<text x="125.2" y="61.8">CV</text>
<text x="132.9" y="65.3" transform="rotate(-90 132.9 65.3)">GND</text>
<text x="173.5" y="61.8">C</text>
<text x="173.5" y="64.4">D</text>
<text x="184.4" y="64.4">QD</text>
<text x="184.4" y="61.8">QC</text>
<text x="211.6" y="61.8">~{1G} ~{1Y2}</text>
<text x="216.5" y="64.4">~{1Y3}</text>
<text x="36.3" y="66.9">e</text>
<text x="36.3" y="69.4">f</text>
<text x="36.3" y="72">g</text>
<text x="82" y="72">A6</text>
<text x="82" y="69.4">A5</text>
<text x="82" y="66.9">A4</text>
<text x="92.4" y="66.9">IO4</text>
<text x="92.4" y="69.4">IO5</text>
<text x="92.4" y="72">IO6</text>
<text x="134.2" y="68.8">NE555</text>
<text x="168.5" y="67.1" transform="rotate(-90 168.5 67.1)">+5V</text>
<text x="173.5" y="72">ENT</text>
<text x="173.5" y="69.4">ENP</text>
<text x="183.1" y="69.4">RCO</text>
<text x="211.6" y="72">2B</text>
<text x="211.6" y="69.4">2A</text>
<text x="216.5" y="72">~{2Y1}</text>
<text x="216.5" y="69.4">~{2Y0}</text>
<text x="36.3" y="74.5">dp</text>
<text x="82" y="74.5">A7</text>
<text x="82" y="77.1">A8</text>
<text x="92.4" y="74.5">IO7</text>
<text x="130" y="75.8">GND</text>
<text x="173.5" y="77.1">~{CLR}</text>
<text x="173.5" y="74.5">~{LOAD}</text>
<text x="211.6" y="74.5">~{2G} ~{2Y2}</text>
<text x="216.5" y="77.1">~{2Y3}</text>
<text x="216.8" y="78" transform="rotate(-90 216.8 78)">GND</text>
<text x="35.5" y="79">4</text>
<text x="37.9" y="79">dig.</text>
<text x="42.6" y="79">0,4&quot;</text>
<text x="47.7" y="79">catodo</text>
<text x="55.3" y="79">comum</text>
<text x="82" y="82.1">A10</text>
<text x="82" y="79.6">A9</text>
<text x="173.5" y="79.6">CLK</text>
<text x="181.2" y="80.5" transform="rotate(-90 181.2 80.5)">GND</text>
<text x="206.6" y="79.5" transform="rotate(-90 206.6 79.5)">GND</text>
<text x="215.7" y="81.5">74LS139</text>
<text x="82" y="87.2">~{CE}</text>
<text x="82" y="89.8">~{OE}</text>
<text x="181.4" y="84">74LS161</text>
<text x="213.9" y="88.5">GND</text>
<text x="82" y="92.3">~{WE}</text>
<text x="89.8" y="93.2" transform="rotate(-90 89.8 93.2)">GND</text>
<text x="178.3" y="91">GND</text>
<text x="84.9" y="96.7">AT28C16</text>
<text x="88.6" y="96.6" transform="rotate(-90 88.6 96.6)">12</text>
<text x="94.3" y="96.7">(DISPLAY)</text>
<text x="86.9" y="103.7">GND</text>
<text x="23.7" y="111.5" transform="rotate(-90 23.7 111.5)">+5V</text>
<text x="29.3" y="111.1">J1</text>
<text x="47.1" y="111.1">J2</text>
<text x="64.8" y="111.1">J3</text>
<text x="84.3" y="113.4">SW1</text>
<text x="94.8" y="112.8" transform="rotate(-90 94.8 112.8)">+5V</text>
<text x="107.5" y="112.8" transform="rotate(-90 107.5 112.8)">+5V</text>
<text x="113" y="111.9">R1</text>
<text x="146" y="111.9">R2</text>
<text x="179" y="111.9">R3</text>
<text x="214.6" y="111.9">R4</text>
<text x="247.6" y="111.9">R5</text>
<text x="113.1" y="118.5">1k</text>
<text x="145.4" y="118.5">100</text>
<text x="178.4" y="118.5">100</text>
<text x="214" y="118.5">100</text>
<text x="247" y="118.5">100</text>
<text x="24.2" y="124.3">ALIMENTACAO</text>
<text x="43.1" y="124.3">ENTRADA_L</text>
<text x="43.7" y="122.6">4</text>
<text x="60.7" y="124.3">ENTRADA_H</text>
<text x="61.5" y="122.6">4</text>
<text x="75.4" y="122">SEM SINAL/COM</text>
<text x="92.2" y="122">SINAL</text>
<text x="94.8" y="125.2" transform="rotate(-90 94.8 125.2)">GND</text>
<text x="23.7" y="126.5" transform="rotate(-90 23.7 126.5)">GND</text>
<text x="34.2" y="134.7">R6</text>
<text x="67.2" y="134.7">R7</text>
<text x="102.8" y="134.7">R8</text>
<text x="138.4" y="134.7">R9</text>
<text x="170.8" y="134.7">R10</text>
<text x="196.4" y="135.6" transform="rotate(-90 196.4 135.6)">+5V</text>
<text x="201.9" y="134.7">C1</text>
<text x="221.8" y="135.6" transform="rotate(-90 221.8 135.6)">+5V</text>
<text x="227.3" y="134.7">C2</text>
<text x="249.8" y="135.6" transform="rotate(-90 249.8 135.6)">+5V</text>
<text x="255.2" y="134.7">C3</text>
<text x="33.6" y="141.3">100</text>
<text x="66.7" y="141.3">100</text>
<text x="102.2" y="141.3">100</text>
<text x="137.8" y="141.3">100</text>
<text x="170.3" y="141.3">100k</text>
<text x="200.2" y="141.3">100nF</text>
<text x="211.7" y="143" transform="rotate(-90 211.7 143)">GND</text>
<text x="225.6" y="141.3">100nF</text>
<text x="237.1" y="143" transform="rotate(-90 237.1 143)">GND</text>
<text x="253.5" y="141.3">100nF</text>
<text x="265" y="143" transform="rotate(-90 265 143)">GND</text>
<text x="23.7" y="156" transform="rotate(-90 23.7 156)">+5V</text>
<text x="29.1" y="155">C4</text>
<text x="59.6" y="155">C5</text>
<text x="87.6" y="155">C6</text>
<text x="27.4" y="161.6">100nF</text>
<text x="58.5" y="161.6">15nF</text>
<text x="86.5" y="161.6">10nF</text>
<text x="39" y="163.3" transform="rotate(-90 39 163.3)">GND</text>
<text x="69.4" y="163.3" transform="rotate(-90 69.4 163.3)">GND</text>
<text x="97.4" y="163.3" transform="rotate(-90 97.4 163.3)">GND</text>
<text x="18" y="182.5">PWR_FLAG</text>
<text x="20.8" y="182.7">+5V</text>
<text x="30.7" y="182.5">PWR_FLAG</text>
<text x="33.5" y="190.1">GND</text>
</g>
<g font-size="1.8" fill="#a90000">
<text x="88.6" y="53.4" transform="rotate(-90 88.6 53.4)">24</text>
<text x="131.8" y="52.8" transform="rotate(-90 131.8 52.8)">8</text>
<text x="180.1" y="53.4" transform="rotate(-90 180.1 53.4)">16</text>
<text x="215.6" y="53.4" transform="rotate(-90 215.6 53.4)">16</text>
<text x="33" y="55.6">11</text>
<text x="33.6" y="58.2">7</text>
<text x="50.8" y="55.6">12</text>
<text x="51.4" y="58.2">9</text>
<text x="79.3" y="58.2">7</text>
<text x="79.3" y="55.6">8</text>
<text x="96.5" y="58.2">10</text>
<text x="97.1" y="55.6">9</text>
<text x="122.5" y="55.6">2</text>
<text x="122.5" y="58.2">6</text>
<text x="140.3" y="55.6">3</text>
<text x="140.3" y="58.2">7</text>
<text x="170.7" y="55.6">3</text>
<text x="170.7" y="58.2">4</text>
<text x="187.9" y="58.2">13</text>
<text x="187.9" y="55.6">14</text>
<text x="208.8" y="55.6">2</text>
<text x="208.8" y="58.2">3</text>
<text x="221.5" y="55.6">4</text>
<text x="221.5" y="58.2">5</text>
<text x="33.6" y="65.8">1</text>
<text x="33.6" y="63.2">2</text>
<text x="33.6" y="60.7">4</text>
<text x="51.4" y="63.2">6</text>
<text x="51.4" y="60.7">8</text>
<text x="79.3" y="65.8">4</text>
<text x="79.3" y="63.2">5</text>
<text x="79.3" y="60.7">6</text>
<text x="96.5" y="60.7">11</text>
<text x="96.5" y="63.2">13</text>
<text x="96.5" y="65.8">14</text>
<text x="122.5" y="63.2">4</text>
<text x="122.5" y="60.7">5</text>
<text x="170.7" y="60.7">5</text>
<text x="170.7" y="63.2">6</text>
<text x="187.9" y="63.2">11</text>
<text x="187.9" y="60.7">12</text>
<text x="208.8" y="60.7">1</text>
<text x="221.5" y="60.7">6</text>
<text x="221.5" y="63.2">7</text>
<text x="33" y="68.3">10</text>
<text x="33.6" y="70.9">5</text>
<text x="79.3" y="70.9">2</text>
<text x="79.3" y="68.3">3</text>
<text x="96.5" y="68.3">15</text>
<text x="96.5" y="70.9">16</text>
<text x="131.8" y="68" transform="rotate(-90 131.8 68)">1</text>
<text x="170.1" y="70.9">10</text>
<text x="170.7" y="68.3">7</text>
<text x="187.9" y="68.3">15</text>
<text x="208.2" y="70.9">13</text>
<text x="208.2" y="68.3">14</text>
<text x="220.9" y="70.9">11</text>
<text x="220.9" y="68.3">12</text>
<text x="33.6" y="73.4">3</text>
<text x="78.7" y="75.9">23</text>
<text x="79.3" y="73.4">1</text>
<text x="96.5" y="73.4">17</text>
<text x="170.7" y="75.9">1</text>
<text x="170.7" y="73.4">9</text>
<text x="208.2" y="73.4">15</text>
<text x="220.9" y="73.4">10</text>
<text x="221.5" y="75.9">9</text>
<text x="78.7" y="81">19</text>
<text x="78.7" y="78.5">22</text>
<text x="170.7" y="78.5">2</text>
<text x="180.1" y="83.3" transform="rotate(-90 180.1 83.3)">8</text>
<text x="215.6" y="80.7" transform="rotate(-90 215.6 80.7)">8</text>
<text x="78.7" y="86.1">18</text>
<text x="78.7" y="88.6">20</text>
<text x="78.7" y="91.2">21</text>
<text x="26" y="115">1</text>
<text x="26" y="117.6">2</text>
<text x="43.7" y="115">1</text>
<text x="43.7" y="117.6">2</text>
<text x="61.5" y="115">1</text>
<text x="61.5" y="117.6">2</text>
<text x="81.8" y="118.8">1</text>
<text x="89.5" y="116.3">2</text>
<text x="26" y="120.1">3</text>
<text x="26" y="122.6">4</text>
<text x="43.7" y="120.1">3</text>
<text x="61.5" y="120.1">3</text>
<text x="89.5" y="121.4">3</text>
</g>
<g font-size="1.8" fill="#0f0f0f">
<text x="24.5" y="58.1">SEG_b</text>
<text x="24.5" y="55.5">SEG_a</text>
<text x="55.9" y="58.1">~{DIG2}</text>
<text x="55.9" y="55.5">~{DIG1}</text>
<text x="73.5" y="58.1">O1</text>
<text x="73.5" y="55.5">O0</text>
<text x="101.6" y="58.1">IO_f</text>
<text x="101.6" y="55.5">IO_g</text>
<text x="115.7" y="55.5">TCD</text>
<text x="115.7" y="58.1">TCD</text>
<text x="144.8" y="55.5">MUXCLK</text>
<text x="144.8" y="58.1">DISD</text>
<text x="193" y="58.1">DG1</text>
<text x="193" y="55.5">DG0</text>
<text x="24.5" y="63.2">SEG_d</text>
<text x="24.6" y="60.6">SEG_c</text>
<text x="24.6" y="65.7">SEG_e</text>
<text x="55.9" y="60.6">~{DIG3}</text>
<text x="55.9" y="63.2">~{DIG4}</text>
<text x="73.5" y="63.2">O3</text>
<text x="73.5" y="60.6">O2</text>
<text x="73.5" y="65.7">O4</text>
<text x="101.6" y="60.6">IO_e</text>
<text x="101.6" y="63.2">IO_d</text>
<text x="101.6" y="65.7">IO_c</text>
<text x="115.5" y="60.6">CVD</text>
<text x="120.2" y="62" transform="rotate(-90 120.2 62)">+5V</text>
<text x="24.5" y="70.8">SEG_g</text>
<text x="25" y="68.2">SEG_f</text>
<text x="73.5" y="70.8">O6</text>
<text x="73.5" y="68.2">O5</text>
<text x="101.6" y="70.8">IO_a</text>
<text x="101.6" y="68.2">IO_b</text>
<text x="201.8" y="68.2">DG0</text>
<text x="201.8" y="70.8">DG1</text>
<text x="226.1" y="70.8">~{DIG3}</text>
<text x="226.1" y="68.2">~{DIG4}</text>
<text x="23.4" y="73.3">SEG_dp</text>
<text x="72.2" y="75.9">DG0</text>
<text x="73.5" y="73.3">O7</text>
<text x="101.6" y="73.3">IO_dp</text>
<text x="226.1" y="75.9">~{DIG1}</text>
<text x="226.1" y="73.3">~{DIG2}</text>
<text x="69.2" y="80.9">SIGNED</text>
<text x="72.2" y="78.4">DG1</text>
<text x="159.9" y="78.4">MUXCLK</text>
<text x="37.9" y="112.7">O0</text>
<text x="55.7" y="112.7">O4</text>
<text x="121.9" y="114">DISD</text>
<text x="135.4" y="114">IO_g</text>
<text x="154.9" y="114">SEG_g</text>
<text x="168.9" y="114">IO_f</text>
<text x="188" y="114">SEG_f</text>
<text x="204.1" y="114">IO_e</text>
<text x="223.5" y="114">SEG_e</text>
<text x="237" y="114">IO_d</text>
<text x="256.5" y="114">SEG_d</text>
<text x="37.9" y="115.2">O1</text>
<text x="37.9" y="117.8">O2</text>
<text x="55.7" y="115.2">O5</text>
<text x="55.7" y="117.8">O6</text>
<text x="71.7" y="116.5">SIGNED</text>
<text x="37.9" y="120.3">O3</text>
<text x="55.7" y="120.3">O7</text>
<text x="23.7" y="136.8">IO_c</text>
<text x="43.2" y="136.8">SEG_c</text>
<text x="56.7" y="136.8">IO_b</text>
<text x="76.2" y="136.8">SEG_b</text>
<text x="92.3" y="136.8">IO_a</text>
<text x="111.8" y="136.8">SEG_a</text>
<text x="126.7" y="136.8">IO_dp</text>
<text x="147.3" y="136.8">SEG_dp</text>
<text x="160.5" y="136.8">DISD</text>
<text x="180.3" y="136.8">TCD</text>
<text x="49.6" y="157.1">TCD</text>
<text x="77.4" y="157.1">CVD</text>
</g>
<text font-size="1.4" fill="#006464" x="39.1" y="52.4">4</text>
<g font-size="1.4" fill="#840000">
<text x="41" y="52.4">digitos</text>
<text x="46.9" y="52.4">catodo</text>
<text x="52.9" y="52.4">comum</text>
<text x="88.9" y="52.4">EEPROM 2Kx8</text>
<text x="135.9" y="52.4">555</text>
<text x="179.6" y="52.4">Contador</text>
<text x="187.2" y="52.4">4</text>
<text x="189.1" y="52.4">bits</text>
<text x="218.3" y="52.4">DEC 2:4</text>
</g>
<text font-size="1.4" fill="#a90000" x="215.6" y="52.4">2x</text>
</svg>
